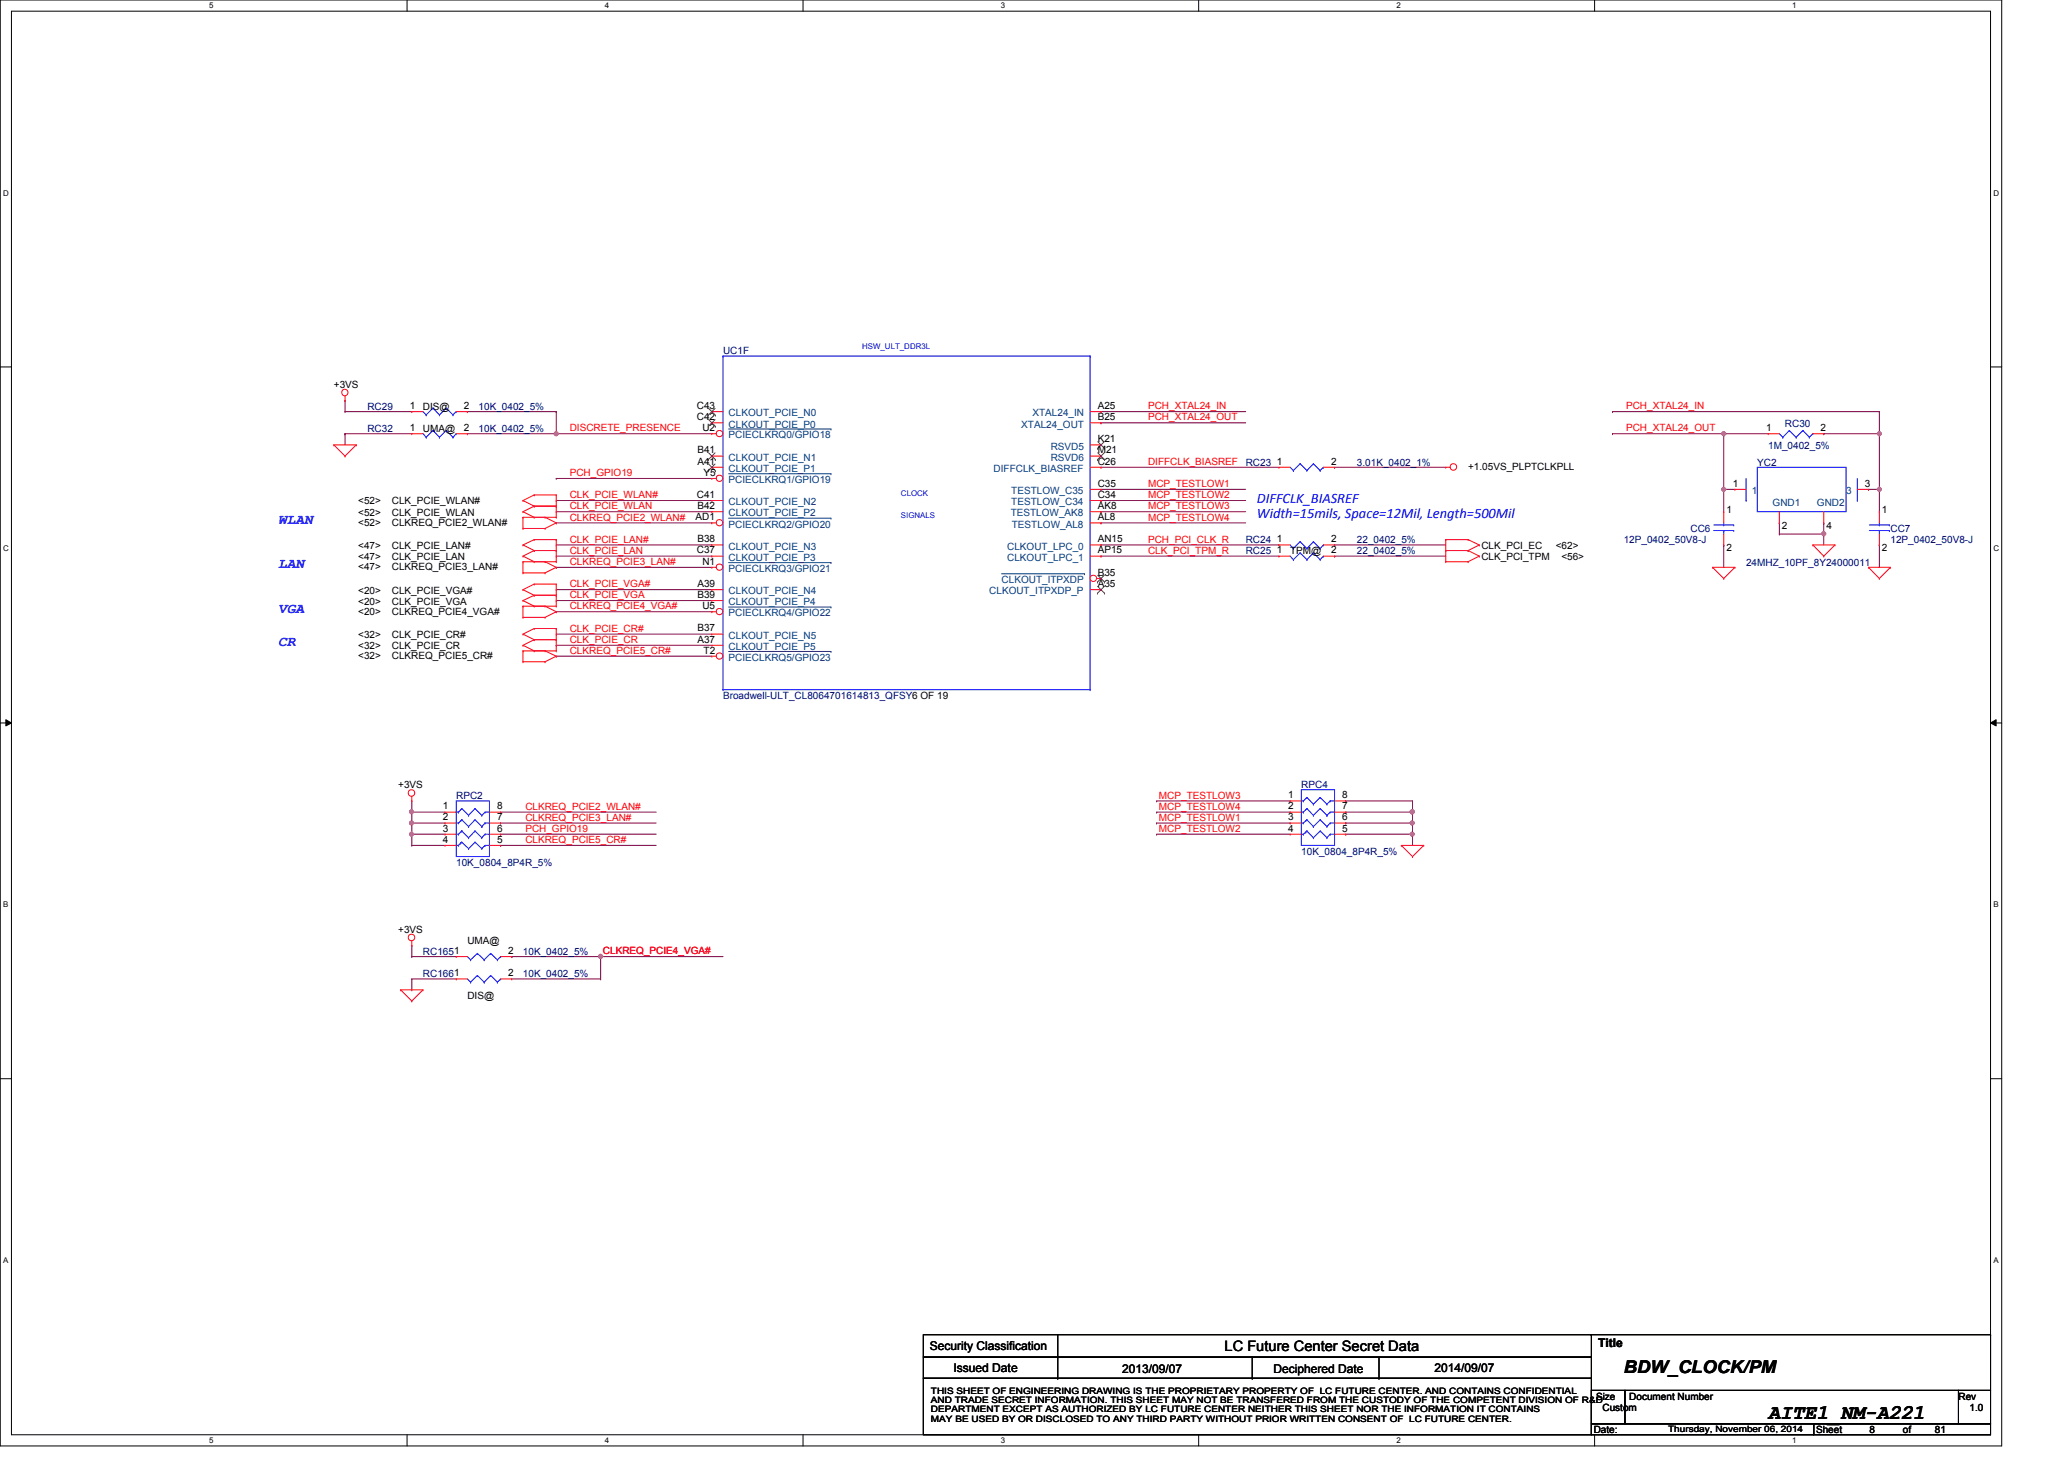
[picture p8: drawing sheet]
<svg xmlns="http://www.w3.org/2000/svg" width="297mm" height="210mm" viewBox="0 0 297 210" stroke-linecap="round" stroke-linejoin="round" font-family="sans-serif">
<path d="M0 0h288.1v208h-288.1zM1.6 1.6h284.9v204.8h-284.9z" fill="none" stroke="#000" stroke-width=".14"/>
<g fill="#fff">
<path d="M30.1 .2h.6v1.2h-.6z"/>
<path d="M30.1 206.6h.6v1.2h-.6z"/>
</g>
<path d="M58.6 0v1.6M58.6 206.4v1.6" fill="none" stroke="#000" stroke-width=".14"/>
<g fill="#fff">
<path d="M87 .2h.6v1.2h-.6z"/>
<path d="M87 206.6h.6v1.2h-.6z"/>
</g>
<path d="M115.6 0v1.6M115.6 206.4v1.6" fill="none" stroke="#000" stroke-width=".14"/>
<g fill="#fff">
<path d="M144 .2h.6v1.2h-.6z"/>
<path d="M144 206.6h.6v1.2h-.6z"/>
</g>
<path d="M172.5 0v1.6M172.5 206.4v1.6" fill="none" stroke="#000" stroke-width=".14"/>
<g fill="#fff">
<path d="M201 .2h.5v1.2h-.5z"/>
<path d="M201 206.6h.5v1.2h-.5z"/>
</g>
<path d="M229.5 0v1.6M229.5 206.4v1.6" fill="none" stroke="#000" stroke-width=".14"/>
<g fill="#fff">
<path d="M257.9 .2h.6v1.2h-.6z"/>
<path d="M257.9 206.6h.6v1.2h-.6z"/>
<path d="M.5 27.2h.7v1.2h-.7z"/>
<path d="M286.9 27.2h.8v1.2h-.8z"/>
<path d="M.5 78.4h.7v1.1h-.7z"/>
<path d="M286.9 78.4h.8v1.1h-.8z"/>
</g>
<path d="M0 52.8h1.6M286.5 52.8h1.6" fill="none" stroke="#000" stroke-width=".14"/>
<g fill="#fff">
<path d="M.5 129.6h.7v1.2h-.7z"/>
<path d="M286.9 129.6h.7v1.2h-.7z"/>
</g>
<path d="M0 104h1.6M.8 103.5l.8 .5-.8 .4zM286.5 104l.8-.5v.9zM286.5 104h1.6" fill="none" stroke="#000" stroke-width=".14"/>
<path d="M.8 103.5l.8 .5-.8 .4zM286.5 104l.8-.5v.9z" fill="#000"/>
<g fill="#fff">
<path d="M.5 180.8h.7v1.1h-.7z"/>
<path d="M286.9 180.8h.7v1.1h-.7z"/>
</g>
<path d="M0 155.2h1.6M286.5 155.2h1.6" fill="none" stroke="#000" stroke-width=".14"/>
<path d="M158.5 59.2h.1M158.5 59.2h20.8M158.5 60.8h.1M158.5 60.8h20.8M193.7 115.2h.1M193.7 116.8h.1M193.7 115.2h9.6M193.7 116.8h9.6" fill="none" stroke="#800040" stroke-width=".14"/>
<circle cx="203.2" cy="116.8" r=".3" fill="#f0f"/>
<circle cx="203.2" cy="116.8" r=".3" fill="none" stroke="#f0f" stroke-width=".14"/>
<g fill="none" stroke="#800040" stroke-width=".14">
<path d="M80 68.8h.1M80 68.8h22.4M158.5 72h.1M158.5 75.2h.1M158.5 70.4h.1M158.5 73.6h.1M158.5 78.4h.1M158.5 72h20.8M158.5 75.2h20.8M158.5 70.4h20.8M158.5 73.6h20.8M158.5 78.4h25.6"/>
<path d="M192.1 78.4h.1M192.1 78.4h16M203.3 115.2h.1M203.3 115.2v1.6M193.7 120h.1M193.7 120h9.6"/>
</g>
<circle cx="203.2" cy="120" r=".3" fill="#f0f"/>
<circle cx="203.2" cy="120" r=".3" fill="none" stroke="#f0f" stroke-width=".14"/>
<path d="M193.7 118.4h.1M193.7 118.4h9.6" fill="none" stroke="#800040" stroke-width=".14"/>
<circle cx="203.2" cy="118.4" r=".3" fill="#f0f"/>
<circle cx="203.2" cy="118.4" r=".3" fill="none" stroke="#f0f" stroke-width=".14"/>
<path d="M203.3 116.8h.1M203.3 116.8v1.6" fill="none" stroke="#800040" stroke-width=".14"/>
<circle cx="203.2" cy="116.8" r=".3" fill="#f0f"/>
<circle cx="203.2" cy="116.8" r=".3" fill="none" stroke="#f0f" stroke-width=".14"/>
<g fill="none" stroke="#800040" stroke-width=".14">
<path d="M80 78.4h.1M80 75.2h.1M80 73.6h.1M80 72h.1M80 78.4h22.4M80 75.2h22.4M80 73.6h22.4M80 72h22.4M248.1 70.4h.1M248.1 70.4h1.6M270.5 78.4h.1M270.5 70.4h.1"/>
<path d="M270.5 70.4v3.2M270.5 78.4v3.2M80 80h.1M80 81.6h.1M80 86.4h.1M80 84.8h.1M80 88h.1M80 92.8h.1M80 91.2h.1M80 80h22.4M80 81.6h22.4M80 86.4h22.4"/>
<path d="M80 84.8h22.4M80 88h22.4M80 92.8h22.4M80 91.2h22.4M158.5 80h.1M158.5 80h25.6M192.1 80h.1M192.1 80h16M203.3 118.4h.1M203.3 118.4v1.6"/>
</g>
<circle cx="270.5" cy="70.4" r=".3" fill="#f0f"/>
<circle cx="270.5" cy="70.4" r=".3" fill="none" stroke="#f0f" stroke-width=".14"/>
<path d="M232.1 59.2h.1M232.1 59.2h38.4M248.1 70.4h.1M248.1 78.4h.1M248.1 70.4v3.2M248.1 78.4v3.2M262.5 76.8h.1M262.5 76.8v1.6M268.9 70.4h.1M268.9 70.4h1.6" fill="none" stroke="#800040" stroke-width=".14"/>
<circle cx="262.5" cy="76.8" r=".3" fill="#f0f"/>
<circle cx="262.5" cy="76.8" r=".3" fill="none" stroke="#f0f" stroke-width=".14"/>
<path d="M262.5 62.4h.1M262.5 62.4h8" fill="none" stroke="#800040" stroke-width=".14"/>
<circle cx="270.5" cy="62.4" r=".3" fill="#f0f"/>
<circle cx="270.5" cy="62.4" r=".3" fill="none" stroke="#f0f" stroke-width=".14"/>
<path d="M248.1 62.4h.1M248.1 62.4h6.4M248.1 62.4v8" fill="none" stroke="#800040" stroke-width=".14"/>
<circle cx="248.1" cy="70.4" r=".3" fill="#f0f"/>
<circle cx="248.1" cy="70.4" r=".3" fill="none" stroke="#f0f" stroke-width=".14"/>
<circle cx="248.1" cy="62.4" r=".3" fill="#f0f"/>
<circle cx="248.1" cy="62.4" r=".3" fill="none" stroke="#f0f" stroke-width=".14"/>
<g fill="none" stroke="#800040" stroke-width=".14">
<path d="M49.7 59.2h.1M49.7 57.6h.1M49.7 59.2h9.6M49.7 57.6v1.6M67.3 59.2h.1M67.3 59.2h12.7M270.5 59.2h.1M270.5 59.2v11.2M49.7 62.4h.1M49.7 62.4h9.6M49.7 62.4v1.6M80 62.4h.1"/>
<path d="M80 62.4h22.4M232.1 62.4h.1M232.1 62.4h16M270.5 62.4h.1M80 94.4h.1M80 94.4h22.4"/>
</g>
<circle cx="80.1" cy="62.4" r=".3" fill="#f0f"/>
<circle cx="80.1" cy="62.4" r=".3" fill="none" stroke="#f0f" stroke-width=".14"/>
<path d="M80 59.2h.1M80 59.2v3.2h-12.7M67.3 62.4h.1M59.3 118.4h.1M59.3 118.4h4.7M59.3 120h.1M59.3 120h4.7" fill="none" stroke="#800040" stroke-width=".14"/>
<circle cx="59.2" cy="118.4" r=".3" fill="#f0f"/>
<circle cx="59.2" cy="118.4" r=".3" fill="none" stroke="#f0f" stroke-width=".14"/>
<path d="M59.3 116.8h.1M59.3 116.8h4.7" fill="none" stroke="#800040" stroke-width=".14"/>
<circle cx="59.2" cy="116.8" r=".3" fill="#f0f"/>
<circle cx="59.2" cy="116.8" r=".3" fill="none" stroke="#f0f" stroke-width=".14"/>
<path d="M59.3 118.4h.1M59.3 118.4v3.2M72 116.8h.1M72 118.4h.1M72 116.8h22.4M72 118.4h22.4M59.3 121.6h.1M59.3 120h.1M59.3 121.6h4.7M72 121.6h.1M72 121.6h22.4" fill="none" stroke="#800040" stroke-width=".14"/>
<circle cx="59.2" cy="120" r=".3" fill="#f0f"/>
<circle cx="59.2" cy="120" r=".3" fill="none" stroke="#f0f" stroke-width=".14"/>
<g fill="none" stroke="#800040" stroke-width=".14">
<path d="M158.5 67.2h.1M158.5 67.2h25.6M192.1 67.2h.1M192.1 67.2h16M256.1 75.2h.1M256.1 76.8h.1M256.1 75.2v1.6M262.5 75.2h.1M262.5 75.2v1.6h-6.4M59.3 115.2h.1M59.3 116.8h.1M59.3 115.2v3.2"/>
<path d="M166.5 116.8h.1M166.5 115.2h.1M166.5 118.4h.1M166.5 116.8h19.2M166.5 115.2h19.2M166.5 118.4h19.2M59.3 137.6h.1M59.3 136h.1M59.3 136v1.6M59.3 137.6h6.4M86.4 137.6h.1M86.4 137.6h17.7"/>
<path d="M166.5 120h.1M166.5 120h19.2M203.3 120h.1M203.3 120v1.6"/>
</g>
<circle cx="86.4" cy="137.6" r=".31" fill="#f0f"/>
<circle cx="86.4" cy="137.6" r=".31" fill="none" stroke="#f0f" stroke-width=".14"/>
<path d="M72 120h.1M72 120h22.4M73.7 137.6h.1M73.7 137.6h12.7M86.4 137.6h.1M86.4 137.6v3.2M59.3 140.8h.1M59.3 142.4h.1M59.3 140.8h6.4M59.3 140.8v1.6M73.7 140.8h12.7M86.4 140.8h.1" fill="none" stroke="#800040" stroke-width=".14"/>
<g fill="none" stroke="#f00" stroke-width=".14">
<path d="M49.7 57.6h.1M49.7 57v.6M48 64h.1M48 64h3.3M48 64l1.7 1.6M49.7 65.6h.1M51.3 64h.1M51.3 64l-1.6 1.6M75.3 78.4h.1M75.3 73.6h.1M75.3 72h.1M75.3 76h.1"/>
<path d="M75.3 74.4h.1M75.3 78.4l1.6 .8M75.3 74.4v1.6M75.3 74.4h4.7M75.3 73.6l1.6 .8M75.3 72l1.6 .8M75.3 76h3.1M76.9 79.2h.1M76.9 77.6h.1M76.9 72.8h.1M76.9 74.4h.1M76.9 71.2h.1"/>
<path d="M76.9 77.6h3.1M76.9 79.2h3.1M76.9 79.2l-1.6 .8M76.9 77.6l-1.6 .8M76.9 72.8l-1.6 .8M76.9 72.8h3.1M76.9 71.2l-1.6 .8M76.9 71.2h3.1M78.4 74.4h.1M78.4 76h.1M78.4 74.4l1.6 .8M80 79.2h.1"/>
<path d="M80 77.6h.1M80 72.8h.1M80 74.4h.1M80 71.2h.1M80 75.2h.1M80 71.2v3.2M80 77.6v3.2M80 75.2l-1.6 .8M102.4 65.6h.1M102.4 67.2h.1M102.4 67.2h1.7M102.4 65.6h1.7"/>
<path d="M208.1 79.2h.1M208.1 77.6h.1M208.1 67.2h.1M208.1 77.6h3.2M208.1 79.2h3.2M208.1 77.6v3.2M208.1 67.2h.6M211.3 77.6h.1M211.3 79.2h.1M211.3 77.6l1.6 .8M211.3 79.2l1.6 .8M212.9 78.4h.1"/>
<path d="M212.9 78.4l-1.6 .8M260.9 78.4h.1M260.9 78.4h3.2M260.9 78.4l1.6 1.6M264.1 78.4h.1M264.1 78.4l-1.6 1.6M75.3 80h.1M75.3 82.4h.1M75.3 80.8h.1M75.3 86.4h.1M75.3 84.8h.1M75.3 88.8h.1"/>
<path d="M75.3 87.2h.1M75.3 92.8h.1M75.3 91.2h.1M75.3 95.2h.1M75.3 93.6h.1M75.3 80.8h4.7M75.3 80l1.6 .8M75.3 82.4h3.1M75.3 80.8v1.6M75.3 87.2v1.6M75.3 93.6v1.6M75.3 87.2h4.7"/>
<path d="M75.3 86.4l1.6 .8M75.3 84.8l1.6 .8M75.3 88.8h3.1M75.3 93.6h4.7M75.3 92.8l1.6 .8M75.3 91.2l1.6 .8M75.3 95.2h3.1M76.9 80.8h.1M76.9 85.6h.1M76.9 87.2h.1M76.9 84h.1M76.9 92h.1"/>
<path d="M76.9 93.6h.1M76.9 90.4h.1M76.9 85.6l-1.6 .8M76.9 85.6h3.1M76.9 84l-1.6 .8M76.9 84h3.1M76.9 92l-1.6 .8M76.9 92h3.1M76.9 90.4l-1.6 .8M76.9 90.4h3.1M78.4 80.8h.1M78.4 82.4h.1"/>
<path d="M78.4 87.2h.1M78.4 88.8h.1M78.4 93.6h.1M78.4 95.2h.1M78.4 80.8l1.6 .8M78.4 87.2l1.6 .8M78.4 93.6l1.6 .8M80 80.8h.1M80 81.6h.1M80 85.6h.1M80 87.2h.1M80 84h.1"/>
<path d="M80 88h.1M80 92h.1M80 93.6h.1M80 90.4h.1M80 94.4h.1M80 84v3.2M80 90.4v3.2M80 81.6l-1.6 .8M80 88l-1.6 .8M80 94.4l-1.6 .8M208.1 80.8h.1M208.1 80.8h3.2"/>
<path d="M211.3 80.8h.1M212.9 80h.1M212.9 80l-1.6 .8M246.5 81.6h.1M246.5 81.6h3.2M246.5 81.6l1.6 1.6M248.1 83.2h.1M249.7 81.6h.1M249.7 81.6l-1.6 1.6M262.5 80h.1M268.9 81.6h.1M268.9 81.6h3.2"/>
<path d="M268.9 81.6l1.6 1.6M270.5 83.2h.1M272.1 81.6h.1M272.1 81.6l-1.6 1.6M59.3 115.2h.1M59.3 114.6v.6M59.3 136h.1M59.3 135.4v.6M201.7 121.6h.1M201.7 121.6h3.2M201.7 121.6l1.6 1.6M203.3 123.2h.1"/>
<path d="M204.9 121.6h.1M204.9 121.6l-1.6 1.6M57.7 142.4h.1M57.7 142.4h3.2M57.7 142.4l1.6 1.6M59.3 144h.1M60.9 142.4h.1M60.9 142.4l-1.6 1.6"/>
<circle cx="49.6" cy="56.5" r=".46"/>
<circle cx="209.2" cy="67.2" r=".47"/>
<circle cx="59.2" cy="114.1" r=".47"/>
<circle cx="59.2" cy="134.9" r=".47"/>
</g>
<g fill="none" stroke="#000" stroke-width=".14">
<path d="M132.9 192h96.1v3.2h-96.1zM132.9 195.2h96.1v3.1h-96.1zM132.9 198.3h96.1v8.1h-96.1zM152.2 195.2h.1M152.2 198.3h.1M152.2 192v6.3M180.2 198.3h.1M180.2 195.2v3.1M198.5 198.3h.1M198.5 195.2v3.1M228.9 192h57.6M286.5 192h.1"/>
<path d="M286.5 192v8M229 200h4.8v4.9h-4.8zM229 204.9h32v1.5h-32zM233.8 200h48.1v4.9h-48.1zM261 204.9h25.5v1.5h-25.5zM281.9 200h4.6v4.9h-4.6z"/>
</g>
<path d="M104.1 51.2h.1M104.1 51.2h52.8M104.1 51.2v48M156.9 51.2h.1M156.9 51.2v48M104.1 99.2h.1M104.1 99.2h52.8M156.9 99.2h.1" fill="none" stroke="#00f" stroke-width=".14"/>
<path d="M101.9 66.1h.1M101.9 67.7h.1M102 65.2l1 .9M102 66.8l1 .9M102.9 65.2l-1 .9M102.9 66.8l-1 .9M103 66.1h.1M103 67.7h.1" fill="none" stroke="#804000" stroke-width=".14"/>
<circle cx="103.5" cy="68.8" r=".46" fill="#fff"/>
<g fill="none" stroke="#f00" stroke-width=".14">
<path d="M102.4 68.8h.1M102.4 68.8h.7"/>
<circle cx="103.5" cy="68.8" r=".46"/>
</g>
<path d="M104.9 68.2h14.7M119.6 68.2h.1" fill="none" stroke="#004080" stroke-width=".14"/>
<circle cx="103.5" cy="62.4" r=".46" fill="#fff"/>
<g fill="none" stroke="#f00" stroke-width=".14">
<path d="M102.4 62.4h.1M102.4 60.8h.1M102.4 62.4h.7M102.4 60.8h1.7"/>
<circle cx="103.5" cy="62.4" r=".46"/>
</g>
<path d="M104.9 61.7h14.7M119.6 61.7h.1" fill="none" stroke="#004080" stroke-width=".14"/>
<path d="M101.9 61.3h.1M102 60.4l1 .9M102.9 60.4l-1 .9M103 61.3h.1" fill="none" stroke="#804000" stroke-width=".14"/>
<circle cx="157.4" cy="83.2" r=".46" fill="#fff"/>
<g fill="none" stroke="#f00" stroke-width=".14">
<path d="M156.9 78.4h1.6M158.5 78.4h.1M156.9 80h1.6M157.9 83.2h.6M158.5 83.2h.1M158.5 80h.1"/>
<circle cx="157.4" cy="83.2" r=".46"/>
</g>
<path d="M157.9 83.7h.1M158 82.8l1 .9M158.9 82.8l-1 .9M159 83.7h.1" fill="none" stroke="#804000" stroke-width=".14"/>
<path d="M144.1 82.5h12M156.1 82.5h.1" fill="none" stroke="#004080" stroke-width=".14"/>
<circle cx="103.5" cy="88" r=".46" fill="#fff"/>
<g fill="none" stroke="#f00" stroke-width=".14">
<path d="M102.4 88h.1M102.4 86.4h.1M102.4 84.8h.1M102.4 88h.7M102.4 86.4h1.7M102.4 84.8h1.7"/>
<circle cx="103.5" cy="88" r=".46"/>
</g>
<path d="M104.9 87.3h14.7M119.6 87.3h.1" fill="none" stroke="#004080" stroke-width=".14"/>
<circle cx="103.5" cy="81.6" r=".46" fill="#fff"/>
<g fill="none" stroke="#f00" stroke-width=".14">
<path d="M102.4 59.2h.1M102.4 59.2h1.7M156.9 59.2h1.6M158.5 59.2h.1M156.9 60.8h1.6M158.5 60.8h.1M102.4 81.6h.1M102.4 81.6h.7"/>
<circle cx="103.5" cy="81.6" r=".46"/>
</g>
<path d="M104.9 80.9h14.7M119.6 80.9h.1" fill="none" stroke="#004080" stroke-width=".14"/>
<path d="M101.9 59.7h.1M102 58.8l1 .9M102.9 58.8l-1 .9M103 59.7h.1" fill="none" stroke="#804000" stroke-width=".14"/>
<circle cx="103.5" cy="94.4" r=".46" fill="#fff"/>
<g fill="none" stroke="#f00" stroke-width=".14">
<path d="M102.4 78.4h.1M102.4 78.4h1.7M102.4 94.4h.1M102.4 92.8h.1M102.4 91.2h.1M102.4 80h.1M102.4 94.4h.7M102.4 92.8h1.7M102.4 91.2h1.7M102.4 80h1.7"/>
<circle cx="103.5" cy="94.4" r=".46"/>
</g>
<path d="M104.9 93.7h14.7M119.6 93.7h.1" fill="none" stroke="#004080" stroke-width=".14"/>
<circle cx="103.5" cy="75.2" r=".46" fill="#fff"/>
<g fill="none" stroke="#f00" stroke-width=".14">
<path d="M59.3 59.2h.1M59.3 59.2h1.6M65.7 59.2h1.6M67.3 59.2h.1M59.3 62.4h.1M59.3 62.4h1.6M65.7 62.4h1.6M67.3 62.4h.1M102.4 75.2h.1M102.4 72h.1M102.4 73.6h.1M102.4 75.2h.7"/>
<path d="M102.4 72h1.7M102.4 73.6h1.7M156.9 75.2h1.6M156.9 72h1.6M156.9 73.6h1.6M156.9 67.2h1.6M156.9 64h1.6M156.9 65.6h1.6M156.9 70.4h1.6M158.5 67.2h.1M158.5 64h.1M158.5 65.6h.1"/>
<path d="M158.5 70.4h.1M158.5 72h.1M158.5 73.6h.1M158.5 75.2h.1M184.1 67.2h.1M184.1 78.4h.1M184.1 67.2h1.6M184.1 78.4h1.6M190.5 67.2h1.6M190.5 78.4h1.6M192.1 67.2h.1M192.1 78.4h.1"/>
<path d="M248.1 73.6h.1M248.1 78.4h.1M248.1 73.6v1.6M248.1 76.8v1.6M249.7 70.4h.1M249.7 70.4h1.6M254.5 62.4h.1M254.5 62.4h1.6M256.1 75.2h.1M256.1 73.6v1.6M260.9 62.4h1.6M262.5 75.2h.1"/>
<path d="M262.5 62.4h.1M262.5 73.6v1.6M267.3 70.4h1.6M268.9 70.4h.1M270.5 73.6h.1M270.5 78.4h.1M270.5 73.6v1.6M270.5 76.8v1.6M156.9 84.8h1.6M158.5 84.8h.1M184.1 80h.1M184.1 80h1.6"/>
<path d="M190.5 80h1.6M192.1 80h.1M64 116.8h.1M64 118.4h.1M64 116.8h1.7M64 118.4h1.7M70.4 116.8h1.6M70.4 118.4h1.6M72 116.8h.1M72 118.4h.1M185.7 115.2h.1M185.7 116.8h.1"/>
<path d="M185.7 118.4h.1M185.7 115.2h1.6M185.7 116.8h1.6M185.7 118.4h1.6M192.1 115.2h1.6M192.1 116.8h1.6M192.1 118.4h1.6M193.7 115.2h.1M193.7 116.8h.1M193.7 118.4h.1M64 120h.1M64 121.6h.1"/>
<path d="M64 120h1.7M64 121.6h1.7M65.7 137.6h.1M65.7 137.6h1.6M70.4 120h1.6M70.4 121.6h1.6M72 120h.1M72 121.6h.1M72 137.6h1.7M73.7 137.6h.1M185.7 120h.1M185.7 120h1.6"/>
<path d="M192.1 120h1.6M193.7 120h.1M65.7 140.8h.1M65.7 140.8h1.6M72 140.8h1.7M73.7 140.8h.1"/>
<circle cx="103.5" cy="75.2" r=".46"/>
</g>
<path d="M104.9 74.5h14.7M119.6 74.5h.1" fill="none" stroke="#004080" stroke-width=".14"/>
<path d="M157.9 64.5h.1M157.9 66.1h.1M158 63.5l1 1M158 65.2l1 .9M158.9 63.5l-1 1M158.9 65.2l-1 .9M159 64.5h.1M159 66.1h.1M157.9 85.3h.1M158 84.4l1 .9M158.9 84.4l-1 .9M159 85.3h.1" fill="none" stroke="#804000" stroke-width=".14"/>
<g fill="none" stroke="#00f" stroke-width=".14">
<path d="M60.9 59.2l.4 .5M61.3 59.7h.1M62.3 58.7h.1M62.3 58.7l-1 1M62.3 58.7l.9 1M63.2 59.7h.1M64.2 58.7h.1M64.2 58.7l-1 1M64.2 58.7l1 1M65.2 59.7h.1M65.7 59.2h.1M65.7 59.2l-.5 .5"/>
<path d="M60.9 62.4l.4 .5M61.3 62.9h.1M62.3 61.9h.1M62.3 61.9l-1 1M62.3 61.9l.9 1M63.2 62.9h.1M64.2 61.9h.1M64.2 61.9l-1 1M64.2 61.9l1 1M65.2 62.9h.1M65.7 62.4h.1M65.7 62.4l-.5 .5"/>
<path d="M185.7 67.2l.4 .5M185.7 78.4l.4 .5M186.1 67.7h.1M186.1 78.9h.1M187.1 66.7h.1M187.1 77.9h.1M187.1 79.5h.1M187.1 66.7l-1 1M187.1 66.7l1 1M187.1 77.9l-1 1M187.1 77.9l1 1M187.1 79.5l-1 1"/>
<path d="M187.1 79.5l1 1M188.1 67.7h.1M188.1 78.9h.1M189 66.7h.1M189 77.9h.1M189 79.5h.1M189 66.7l-.9 1M189 66.7l1 1M189 77.9l-.9 1M189 77.9l1 1M189 79.5l-.9 1M189 79.5l1 1"/>
<path d="M190 67.7h.1M190 78.9h.1M190.5 67.2h.1M190.5 78.4h.1M190.5 67.2l-.5 .5M190.5 78.4l-.5 .5M246.6 76.3h2.9M246.6 75.5h2.9M248.1 75.5h.1M248.1 76.3h.1M248.1 75.2v.3M248.1 76.3v.5"/>
<path d="M249.5 76.3h.1M249.5 75.5h.1M251.3 72h.1M251.3 68.8v3.2M252.9 67.2h12.8v6.4h-12.8zM256.1 62.4l.5 .5M256.6 62.9h.1M257.5 61.9h.1M257.5 61.9l-.9 1M257.5 61.9l1 1M258.5 62.9h.1M259.5 61.9h.1"/>
<path d="M259.5 61.9l-1 1M259.5 61.9l.9 1M260.4 62.9h.1M260.9 62.4h.1M260.9 62.4l-.5 .5M267.3 72h.1M267.3 68.8v3.2M269 76.3h2.9M269 75.5h2.9M270.5 75.5h.1M270.5 76.3h.1M270.5 75.2v.3"/>
<path d="M270.5 76.3v.5M271.9 76.3h.1M271.9 75.5h.1M185.7 80l.4 .5M186.1 80.5h.1M188.1 80.5h.1M190 80.5h.1M190.5 80h.1M190.5 80l-.5 .5M65.7 115.2h4.7v8h-4.7zM65.7 116.8h.3M65.7 118.4h.3"/>
<path d="M66 116.8h.1M66 118.4h.1M66.5 116.3h.1M66.5 117.9h.1M66.5 119.5h.1M66.5 116.3l-.2 .2M66.5 117.9l-.5 .5M66.5 119.5l-.5 .5M66.5 116.3l-.5 .5M66.5 116.3l.9 1M66.5 117.9l.9 1M66.5 119.5l.9 1"/>
<path d="M67.4 117.3h.1M67.4 118.9h.1M68.4 116.3h.1M68.4 117.9h.1M68.4 119.5h.1M68.4 116.3l-1 1M68.4 116.3l.9 1M68.4 117.9l-1 1M68.4 117.9l.9 1M68.4 119.5l-1 1M68.4 119.5l.9 1M69.3 117.3h.1"/>
<path d="M69.3 118.9h.1M69.8 116.8h.1M69.8 118.4h.1M69.8 116.8h.6M69.8 118.4h.6M69.8 116.8l-.5 .5M69.8 118.4l-.5 .5M70.4 116.8h.1M187.3 113.6h4.8v8h-4.8zM187.3 115.2h.3M187.3 116.8h.3M187.3 118.4h.3"/>
<path d="M187.6 115.2h.1M187.6 116.8h.1M187.6 118.4h.1M187.9 119.7h.1M187.9 119.7l-.3 .3M188.1 114.7h.1M188.1 116.3h.1M188.1 117.9h.1M188.1 119.5h.1M188.1 114.7l-.5 .5M188.1 116.3l-.5 .5M188.1 117.9l-.2 .2"/>
<path d="M188.1 119.5l-.2 .2M188.1 114.7l.9 1M188.1 116.3l.9 1M188.1 117.9l-.5 .5M188.1 117.9l.9 1M188.1 119.5l.9 1M189 115.7h.1M189 117.3h.1M189 118.9h.1M190 114.7h.1M190 116.3h.1M190 117.9h.1"/>
<path d="M190 119.5h.1M190 114.7l-1 1M190 114.7l1 1M190 116.3l-1 1M190 116.3l1 1M190 117.9l-1 1M190 117.9l1 1M190 119.5l-1 1M190 119.5l1 1M191 115.7h.1M191 117.3h.1M191 118.9h.1"/>
<path d="M191.4 115.2h.1M191.4 116.8h.1M191.4 118.4h.1M191.4 115.2h.7M191.4 116.8h.7M191.4 118.4h.7M191.4 115.2l-.4 .5M191.4 116.8l-.4 .5M191.4 118.4l-.4 .5M192.1 115.2h.1M192.1 118.4h.1M65.7 120h.3"/>
<path d="M65.7 121.6h.3M66 120h.1M66 121.6h.1M66.3 121.3h.1M66.3 121.3l-.3 .3M66.5 121.2h.1M66.5 121.2l-.2 .1M66.5 121.2l.9 .9M67.3 137.6l.4 .5M67.4 120.5h.1M67.4 122.1h.1M67.7 138.1h.1"/>
<path d="M68.4 121.2h.1M68.4 121.2l-1 .9M68.4 121.2l.9 .9M68.7 137.2h.1M68.7 137.2l-1 .9M68.7 137.2l1 .9M69.3 120.5h.1M69.3 122.1h.1M69.7 138.1h.1M69.8 121.6h.1M69.8 120h.1M69.8 120h.6"/>
<path d="M69.8 121.6h.6M69.8 121.6l-.5 .5M69.8 120l-.5 .5M70.4 121.6h.1M70.4 120h.1M70.6 137.2h.1M70.6 137.2l-.9 .9M70.6 137.2l1 .9M71.6 138.1h.1M72 137.6h.1M72 137.6l-.4 .5M187.3 120h.3"/>
<path d="M187.6 120h.1M189 120.5h.1M191 120.5h.1M191.4 120h.1M191.4 120h.7M191.4 120l-.4 .5M192.1 120h.1M67.3 140.8l.4 .5M67.7 141.3h.1M68.7 140.3h.1M68.7 140.3l-1 1M68.7 140.3l1 1"/>
<path d="M69.7 141.3h.1M70.6 140.3h.1M70.6 140.3l-.9 1M70.6 140.3l1 1M71.6 141.3h.1M72 140.8h.1M72 140.8l-.4 .5"/>
</g>
<circle cx="203.2" cy="116.8" r=".3" fill="#f0f"/>
<circle cx="203.2" cy="116.8" r=".3" fill="none" stroke="#f0f" stroke-width=".14"/>
<circle cx="203.2" cy="120" r=".3" fill="#f0f"/>
<circle cx="203.2" cy="120" r=".3" fill="none" stroke="#f0f" stroke-width=".14"/>
<circle cx="203.2" cy="118.4" r=".3" fill="#f0f"/>
<circle cx="203.2" cy="118.4" r=".3" fill="none" stroke="#f0f" stroke-width=".14"/>
<circle cx="203.2" cy="116.8" r=".3" fill="#f0f"/>
<circle cx="203.2" cy="116.8" r=".3" fill="none" stroke="#f0f" stroke-width=".14"/>
<circle cx="270.5" cy="70.4" r=".3" fill="#f0f"/>
<circle cx="270.5" cy="70.4" r=".3" fill="none" stroke="#f0f" stroke-width=".14"/>
<circle cx="262.5" cy="76.8" r=".3" fill="#f0f"/>
<circle cx="262.5" cy="76.8" r=".3" fill="none" stroke="#f0f" stroke-width=".14"/>
<circle cx="270.5" cy="62.4" r=".3" fill="#f0f"/>
<circle cx="270.5" cy="62.4" r=".3" fill="none" stroke="#f0f" stroke-width=".14"/>
<circle cx="248.1" cy="70.4" r=".3" fill="#f0f"/>
<circle cx="248.1" cy="70.4" r=".3" fill="none" stroke="#f0f" stroke-width=".14"/>
<circle cx="248.1" cy="62.4" r=".3" fill="#f0f"/>
<circle cx="248.1" cy="62.4" r=".3" fill="none" stroke="#f0f" stroke-width=".14"/>
<circle cx="80.1" cy="62.4" r=".3" fill="#f0f"/>
<circle cx="80.1" cy="62.4" r=".3" fill="none" stroke="#f0f" stroke-width=".14"/>
<circle cx="59.2" cy="118.4" r=".3" fill="#f0f"/>
<circle cx="59.2" cy="118.4" r=".3" fill="none" stroke="#f0f" stroke-width=".14"/>
<circle cx="59.2" cy="116.8" r=".3" fill="#f0f"/>
<circle cx="59.2" cy="116.8" r=".3" fill="none" stroke="#f0f" stroke-width=".14"/>
<circle cx="59.2" cy="120" r=".3" fill="#f0f"/>
<circle cx="59.2" cy="120" r=".3" fill="none" stroke="#f0f" stroke-width=".14"/>
<circle cx="86.4" cy="137.6" r=".31" fill="#f0f"/>
<circle cx="86.4" cy="137.6" r=".31" fill="none" stroke="#f0f" stroke-width=".14"/>
<text font-size="3" x="254.5" y="204.2">AITE1_NM-A221</text>
<text font-size="2.5" x="233.7" y="197.6">BDW_CLOCK/PM</text>
<g font-size="2.1" fill="#00f">
<text x="40" y="75.4">WLAN</text>
<text x="180.9" y="72.4">DIFFCLK_BIASREF</text>
<text x="180.9" y="74.5">Width=15mils, Space=12Mil, Length=500Mil</text>
<text x="40" y="81.7">LAN</text>
<text x="40" y="88.1">VGA</text>
<text x="40" y="93">CR</text>
</g>
<text font-size="2.1" x="176.2" y="194.4">LC Future Center Secret Data</text>
<g font-size="1.7">
<text x="133.8" y="194.3">Security Classification</text>
<text x="137.2" y="197.3">Issued Date</text>
<text x="161.5" y="197.5">2013/09/07</text>
<text x="183.3" y="197.5">Deciphered Date</text>
<text x="206.5" y="197.3">2014/09/07</text>
<text x="230" y="193.8">Title</text>
</g>
<g font-size="1.4" fill="#000080">
<text x="104.1" y="51">UC1F</text>
<text x="52.9" y="59">RC29</text>
<text x="68.9" y="59">10K_0402_5%</text>
<text x="52.9" y="62.2">RC32</text>
<text x="68.9" y="62.2">10K_0402_5%</text>
<text x="254.5" y="64.6">1M_0402_5%</text>
<text x="256.9" y="61.4">RC30</text>
<text x="179.3" y="67">RC23</text>
<text x="195.3" y="67">3.01K_0402_1%</text>
<text x="252.9" y="67">YC2</text>
<text x="243.3" y="76.6">CC6</text>
<text x="272.1" y="76.6">CC7</text>
<text x="179.3" y="78.2">RC24</text>
<text x="179.3" y="79.8">RC25</text>
<text x="195.3" y="78.2">22_0402_5%</text>
<text x="195.3" y="79.8">22_0402_5%</text>
<text x="233.7" y="78.2">12P_0402_50V8-J</text>
<text x="251.3" y="81.4">24MHZ_10PF_8Y24000011</text>
<text x="272.1" y="78.2">12P_0402_50V8-J</text>
<text x="104.1" y="100.6">Broadwell-ULT_CL8064701614813_QFSY6 OF 19</text>
<text x="187.3" y="113.4">RPC4</text>
<text x="65.7" y="115">RPC2</text>
<text x="65.7" y="124.6">10K_0804_8P4R_5%</text>
<text x="187.3" y="123">10K_0804_8P4R_5%</text>
<text x="60.9" y="137.4">RC1651</text>
<text x="75.3" y="137.4">10K_0402_5%</text>
<text x="60.9" y="140.6">RC1661</text>
<text x="75.3" y="140.6">10K_0402_5%</text>
</g>
<g font-size="1.4">
<text x="48" y="55.8">+3VS</text>
<text x="59" y="58.8">1</text>
<text x="60.9" y="59">DIS@</text>
<text x="66.8" y="58.8">2</text>
<text x="100.3" y="58.8">C43</text>
<text x="158" y="58.8">A25</text>
<text x="59" y="62">1</text>
<text x="60.9" y="62.2">UMA@</text>
<text x="66.8" y="62">2</text>
<text x="100.3" y="60.5">C42</text>
<text x="100.4" y="65.2">B41</text>
<text x="101.1" y="62">U2</text>
<text x="158" y="60.5">B25</text>
<text x="158" y="63.6">K21</text>
<text x="158" y="65.2">M21</text>
<text x="254.2" y="62">1</text>
<text x="262" y="62">2</text>
<text x="100.3" y="71.6">C41</text>
<text x="100.4" y="66.8">A41</text>
<text x="101.3" y="68.5">Y5</text>
<text x="158" y="66.8">C26</text>
<text x="158" y="70">C35</text>
<text x="158" y="71.6">C34</text>
<text x="183.8" y="66.8">1</text>
<text x="191.6" y="66.8">2</text>
<text x="211.3" y="67.6">+1.05VS_PLPTCLKPLL</text>
<text x="249.4" y="70">1</text>
<text x="268.4" y="70">3</text>
<text x="51.6" y="74.2">&lt;52&gt;</text>
<text x="51.6" y="72.6">&lt;52&gt;</text>
<text x="51.6" y="75.6">&lt;52&gt;</text>
<text x="56.4" y="74.2">CLK_PCIE_WLAN</text>
<text x="56.4" y="72.6">CLK_PCIE_WLAN#</text>
<text x="56.4" y="75.6">CLKREQ_PCIE2_WLAN#</text>
<text x="100.1" y="74.8">AD1</text>
<text x="100.4" y="73.2">B42</text>
<text x="158" y="73.2">AK8</text>
<text x="158" y="74.8">AL8</text>
<text x="248.5" y="73.8">1</text>
<text x="256.5" y="76.1">2</text>
<text x="262.8" y="76.1">4</text>
<text x="270.8" y="73.8">1</text>
<text x="51.6" y="80.6">&lt;47&gt;</text>
<text x="51.6" y="79">&lt;47&gt;</text>
<text x="51.6" y="82">&lt;47&gt;</text>
<text x="56.4" y="80.6">CLK_PCIE_LAN</text>
<text x="56.4" y="79">CLK_PCIE_LAN#</text>
<text x="56.4" y="82">CLKREQ_PCIE3_LAN#</text>
<text x="100.3" y="79.6">C37</text>
<text x="100.4" y="78">B38</text>
<text x="101.1" y="81.2">N1</text>
<text x="158" y="82.8">B35</text>
<text x="158" y="78">AN15</text>
<text x="158" y="79.6">AP15</text>
<text x="183.8" y="78">1</text>
<text x="183.8" y="79.6">1</text>
<text x="185.7" y="79.8">TPM@</text>
<text x="191.6" y="78">2</text>
<text x="191.6" y="79.6">2</text>
<text x="213.2" y="79">CLK_PCI_EC</text>
<text x="213.2" y="80.6">CLK_PCI_TPM</text>
<text x="223.9" y="79">&lt;62&gt;</text>
<text x="224.7" y="80.6">&lt;56&gt;</text>
<text x="248.5" y="79.3">2</text>
<text x="270.8" y="79.3">2</text>
<text x="51.6" y="87">&lt;20&gt;</text>
<text x="51.6" y="85.4">&lt;20&gt;</text>
<text x="51.6" y="88.4">&lt;20&gt;</text>
<text x="56.4" y="87">CLK_PCIE_VGA</text>
<text x="56.4" y="85.4">CLK_PCIE_VGA#</text>
<text x="56.4" y="88.4">CLKREQ_PCIE4_VGA#</text>
<text x="100.4" y="86">B39</text>
<text x="100.4" y="84.5">A39</text>
<text x="101.1" y="87.6">U5</text>
<text x="158" y="84.5">A35</text>
<text x="51.6" y="93.4">&lt;32&gt;</text>
<text x="51.6" y="91.8">&lt;32&gt;</text>
<text x="51.6" y="94.8">&lt;32&gt;</text>
<text x="56.4" y="93.4">CLK_PCIE_CR</text>
<text x="56.4" y="91.8">CLK_PCIE_CR#</text>
<text x="56.4" y="94.8">CLKREQ_PCIE5_CR#</text>
<text x="100.4" y="92.5">A37</text>
<text x="100.4" y="90.8">B37</text>
<text x="101.3" y="94">T2</text>
<text x="57.3" y="113.4">+3VS</text>
<text x="63.8" y="116.5">1</text>
<text x="63.8" y="118">2</text>
<text x="63.8" y="119.6">3</text>
<text x="71.5" y="116.5">8</text>
<text x="71.5" y="118">7</text>
<text x="71.5" y="119.6">6</text>
<text x="185.4" y="114.9">1</text>
<text x="185.4" y="116.5">2</text>
<text x="185.4" y="118">3</text>
<text x="185.4" y="119.6">4</text>
<text x="193.2" y="114.9">8</text>
<text x="193.2" y="116.5">7</text>
<text x="193.2" y="118">6</text>
<text x="193.2" y="119.6">5</text>
<text x="63.8" y="121.2">4</text>
<text x="71.5" y="121.2">5</text>
<text x="57.3" y="134.2">+3VS</text>
<text x="67.3" y="135.8">UMA@</text>
<text x="73.1" y="137.2">2</text>
<text x="67.3" y="143.8">DIS@</text>
<text x="73.1" y="140.5">2</text>
<text x="229.7" y="201.4">Size</text>
<text x="230.6" y="203">Custom</text>
<text x="234.5" y="201.4">Document Number</text>
<text x="281.9" y="201.4">Rev</text>
<text x="283.5" y="203">1.0</text>
<text x="229.4" y="206.2">Date:</text>
<text x="261.4" y="206.2">Sheet</text>
<text x="269" y="206.2">8</text>
<text x="273.9" y="206.2">of</text>
<text x="278.5" y="206.2">81</text>
</g>
<g font-size="1.4" fill="#004080">
<text x="104.9" y="59.9">CLKOUT_PCIE_N0</text>
<text x="148.6" y="59.9">XTAL24_IN</text>
<text x="104.9" y="63.1">PCIECLKRQ0/GPIO18</text>
<text x="104.9" y="61.5">CLKOUT_PCIE_P0</text>
<text x="147" y="61.5">XTAL24_OUT</text>
<text x="151.2" y="64.7">RSVD5</text>
<text x="104.9" y="66.3">CLKOUT_PCIE_N1</text>
<text x="104.9" y="67.9">CLKOUT_PCIE_P1</text>
<text x="104.9" y="69.5">PCIECLKRQ1/GPIO19</text>
<text x="143" y="67.9">DIFFCLK_BIASREF</text>
<text x="145.5" y="71.1">TESTLOW_C35</text>
<text x="151.2" y="66.3">RSVD6</text>
<text x="252.1" y="71.1">1</text>
<text x="265.7" y="71.1">3</text>
<text x="104.9" y="75.9">PCIECLKRQ2/GPIO20</text>
<text x="104.9" y="72.7">CLKOUT_PCIE_N2</text>
<text x="104.9" y="74.3">CLKOUT_PCIE_P2</text>
<text x="145.5" y="74.3">TESTLOW_AK8</text>
<text x="145.5" y="72.7">TESTLOW_C34</text>
<text x="145.6" y="75.9">TESTLOW_AL8</text>
<text x="255.1" y="72.8">GND1</text>
<text x="261.5" y="72.8">GND2</text>
<text x="104.9" y="82.3">PCIECLKRQ3/GPIO21</text>
<text x="104.9" y="80.7">CLKOUT_PCIE_P3</text>
<text x="104.9" y="79.1">CLKOUT_PCIE_N3</text>
<text x="144.1" y="83.9">CLKOUT_ITPXDP</text>
<text x="144.9" y="79.1">CLKOUT_LPC_0</text>
<text x="144.9" y="80.7">CLKOUT_LPC_1</text>
<text x="104.9" y="88.7">PCIECLKRQ4/GPIO22</text>
<text x="104.9" y="87.1">CLKOUT_PCIE_P4</text>
<text x="104.9" y="85.5">CLKOUT_PCIE_N4</text>
<text x="142.4" y="85.5">CLKOUT_ITPXDP_P</text>
<text x="104.9" y="95.1">PCIECLKRQ5/GPIO23</text>
<text x="104.9" y="93.5">CLKOUT_PCIE_P5</text>
<text x="104.9" y="91.9">CLKOUT_PCIE_N5</text>
</g>
<g font-size="1.4" fill="#f00">
<text x="165.2" y="58.9">PCH_XTAL24_IN</text>
<text x="234" y="58.9">PCH_XTAL24_IN</text>
<text x="82" y="62.1">DISCRETE_PRESENCE</text>
<text x="165.2" y="60.5">PCH_XTAL24_OUT</text>
<text x="234" y="62.1">PCH_XTAL24_OUT</text>
<text x="82" y="68.5">PCH_GPIO19</text>
<text x="82" y="71.7">CLK_PCIE_WLAN#</text>
<text x="165.2" y="71.7">MCP_TESTLOW2</text>
<text x="165.2" y="70.1">MCP_TESTLOW1</text>
<text x="165.2" y="66.9">DIFFCLK_BIASREF</text>
<text x="82" y="74.9">CLKREQ_PCIE2_WLAN#</text>
<text x="82" y="73.3">CLK_PCIE_WLAN</text>
<text x="165.2" y="74.9">MCP_TESTLOW4</text>
<text x="165.2" y="73.3">MCP_TESTLOW3</text>
<text x="82" y="79.7">CLK_PCIE_LAN</text>
<text x="82" y="78.1">CLK_PCIE_LAN#</text>
<text x="82" y="81.3">CLKREQ_PCIE3_LAN#</text>
<text x="165.2" y="78.1">PCH_PCI_CLK_R</text>
<text x="165.2" y="79.7">CLK_PCI_TPM_R</text>
<text x="82" y="86.1">CLK_PCIE_VGA</text>
<text x="82" y="84.5">CLK_PCIE_VGA#</text>
<text x="82" y="87.7">CLKREQ_PCIE4_VGA#</text>
<text x="82" y="92.5">CLK_PCIE_CR</text>
<text x="82" y="90.9">CLK_PCIE_CR#</text>
<text x="82" y="94.1">CLKREQ_PCIE5_CR#</text>
<text x="75.6" y="116.5">CLKREQ_PCIE2_WLAN#</text>
<text x="75.6" y="118.1">CLKREQ_PCIE3_LAN#</text>
<text x="75.6" y="119.7">PCH_GPIO19</text>
<text x="166.8" y="116.5">MCP_TESTLOW4</text>
<text x="166.8" y="114.9">MCP_TESTLOW3</text>
<text x="166.8" y="119.7">MCP_TESTLOW2</text>
<text x="166.8" y="118.1">MCP_TESTLOW1</text>
<text x="75.6" y="121.3">CLKREQ_PCIE5_CR#</text>
<text x="86.8" y="137.3">CLKREQ_PCIE4_VGA#</text>
</g>
<g font-size="1.3">
<text x="134" y="200.6">THIS SHEET OF ENGINEERING DRAWING IS THE PROPRIETARY PROPERTY OF LC FUTURE CENTER. AND CONTAINS CONFIDENTIAL</text>
<text x="134" y="201.9">AND TRADE SECRET INFORMATION. THIS SHEET MAY NOT BE TRANSFERED FROM THE CUSTODY OF THE COMPETENT DIVISION OF R&amp;D</text>
<text x="134" y="203.2">DEPARTMENT EXCEPT AS AUTHORIZED BY LC FUTURE CENTER NEITHER THIS SHEET NOR THE INFORMATION IT CONTAINS</text>
<text x="134" y="204.5">MAY BE USED BY OR DISCLOSED TO ANY THIRD PARTY WITHOUT PRIOR WRITTEN CONSENT OF LC FUTURE CENTER.</text>
<text x="240.1" y="206">Thursday, November 06, 2014</text>
</g>
<g font-size="1.1">
<text x="30.1" y="1.1">5</text>
<text x="87" y="1.1">4</text>
<text x="144" y="1.1">3</text>
<text x="201" y="1.1">2</text>
<text x="257.9" y="1.1">1</text>
<text x=".5" y="28.2">D</text>
<text x="286.9" y="28.2">D</text>
<text x=".5" y="79.3">C</text>
<text x="286.9" y="79.3">C</text>
<text x=".5" y="130.6">B</text>
<text x="286.9" y="130.6">B</text>
<text x=".5" y="181.7">A</text>
<text x="286.9" y="181.7">A</text>
<text x="30.1" y="207.6">5</text>
<text x="87" y="207.6">4</text>
<text x="144" y="207.6">3</text>
<text x="201" y="207.6">2</text>
<text x="257.9" y="207.6">1</text>
</g>
<g font-size="1.1" fill="#00f">
<text x="124.1" y="50.2">HSW_ULT_DDR3L</text>
<text x="129.7" y="71.4">CLOCK</text>
<text x="129.7" y="74.6">SIGNALS</text>
</g>
</svg>
